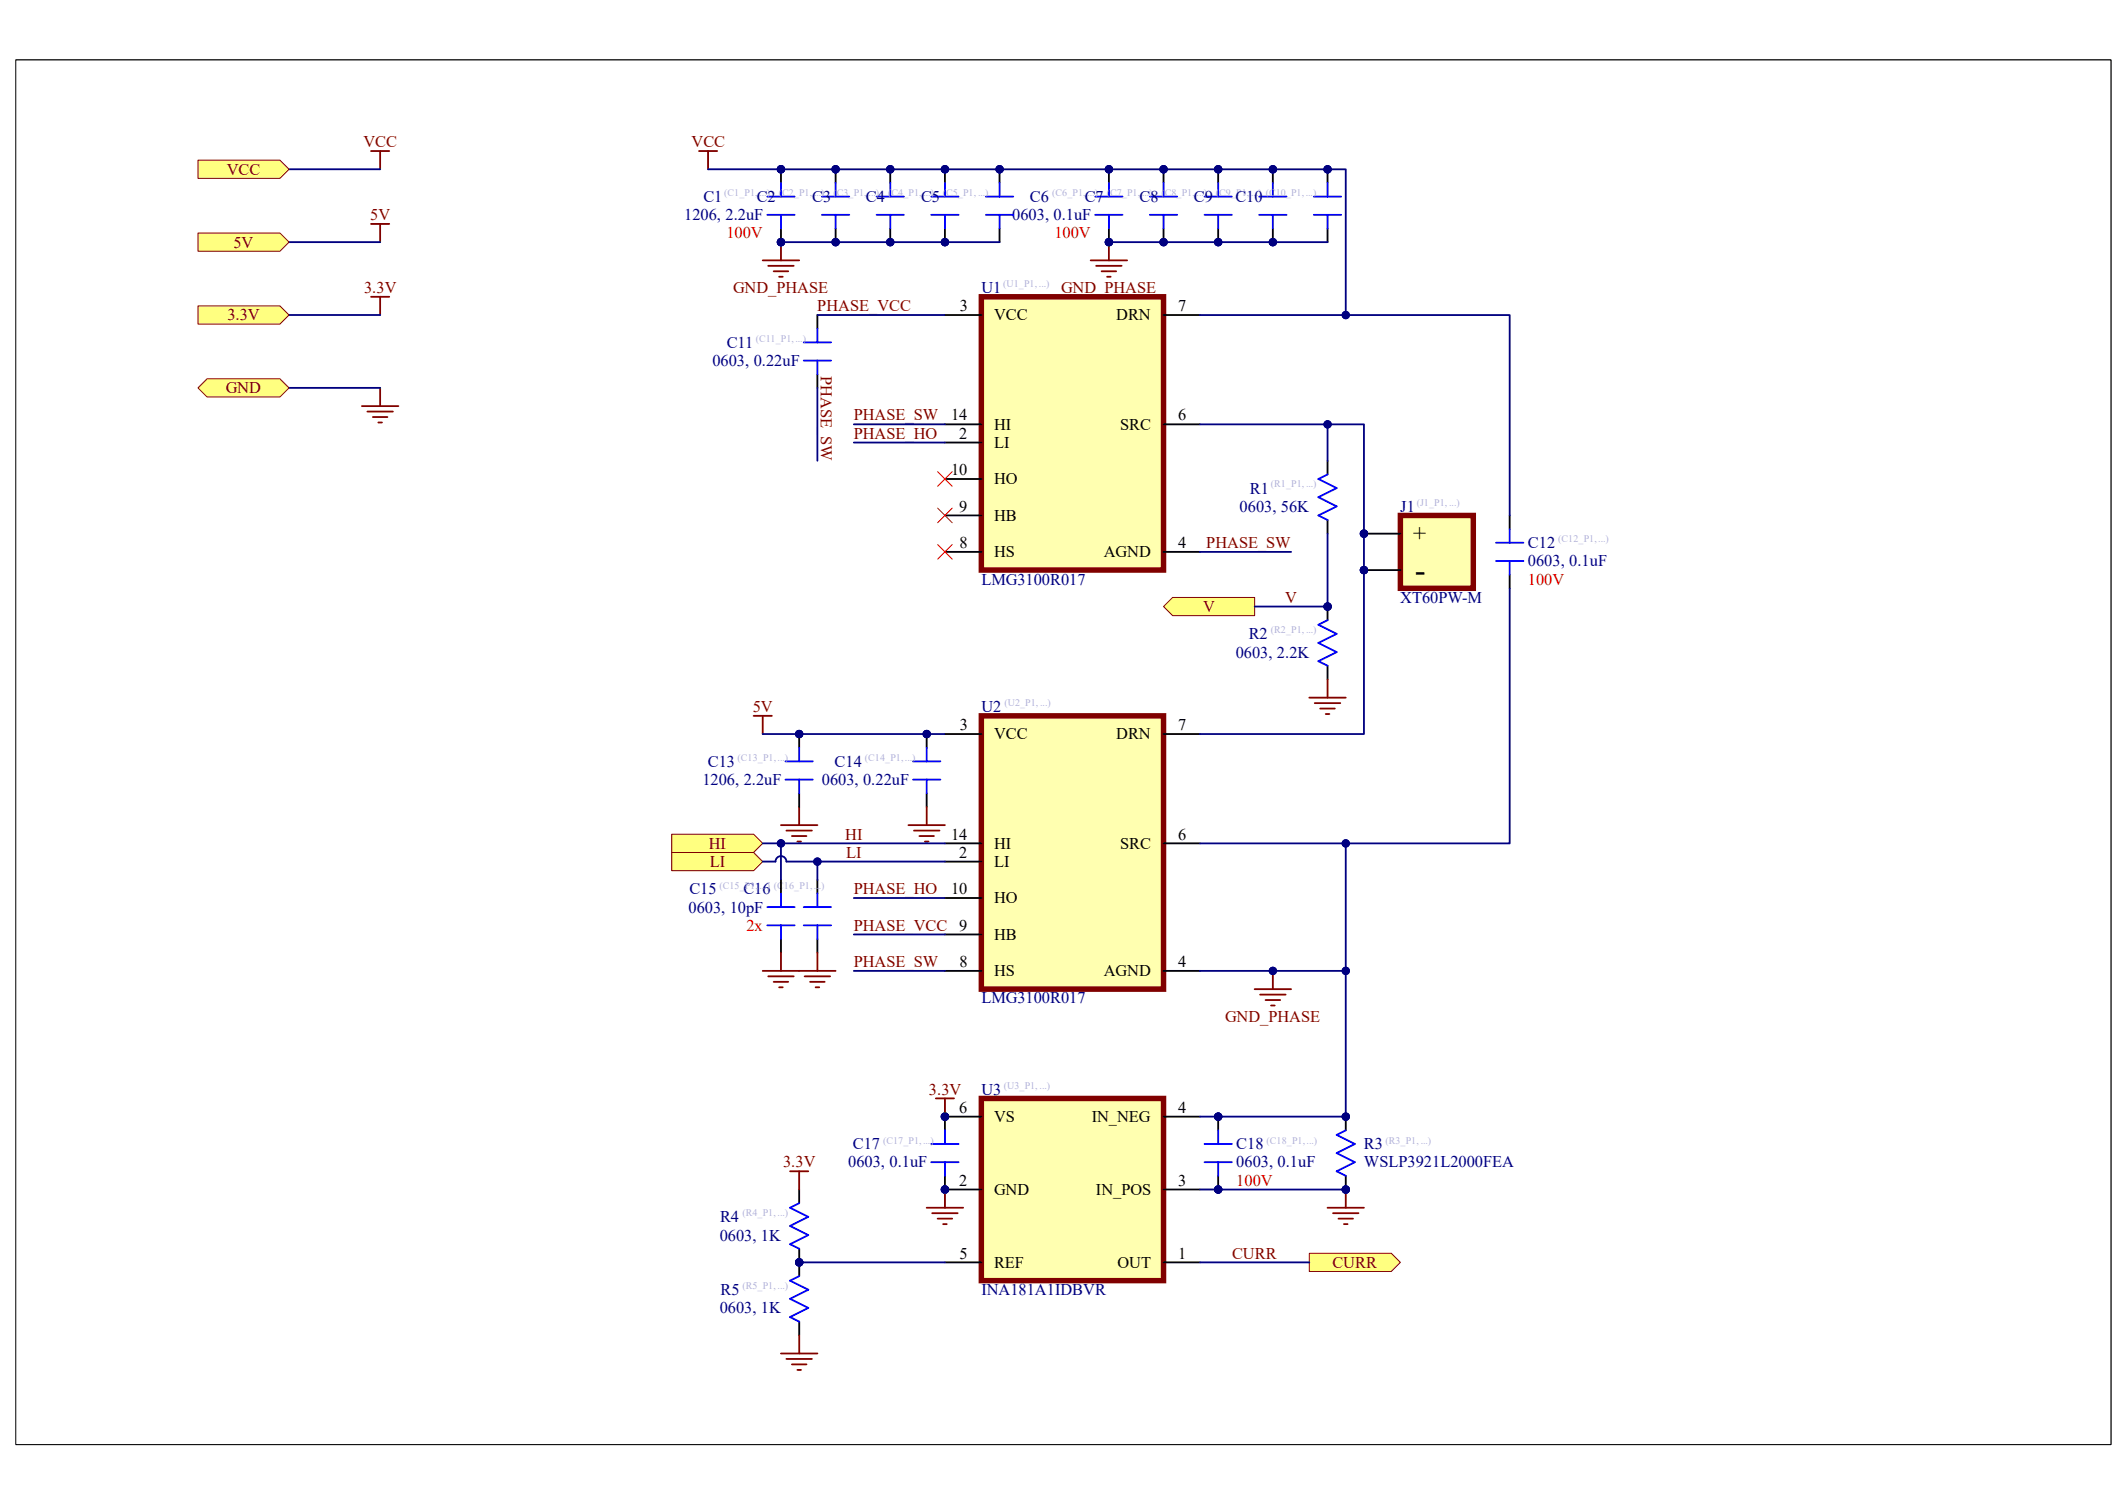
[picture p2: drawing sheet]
<svg xmlns="http://www.w3.org/2000/svg" width="297mm" height="210mm" viewBox="0 0 297 210" stroke-linecap="round" stroke-linejoin="round" font-family="sans-serif">
<path d="M2.2 8.4h292.6v193.3h-292.6z" fill="none" stroke="#000" stroke-width=".14"/>
<path d="M137 41.4h25.5v38.2h-25.5z" fill-rule="evenodd" fill="#ffffb0"/>
<path d="M137 41.4h25.5v38.2h-25.5z" fill="none" stroke="#800000" stroke-width=".76"/>
<path d="M131.9 44h5.1M131.9 59.3h5.1M162.5 44h5.1M162.5 59.3h5.1M131.9 61.8h5.1M131.9 77.1h5.1M131.9 72h5.1M131.9 66.9h5.1M162.5 77.1h5.1" fill="none" stroke="#000" stroke-width=".25"/>
<path d="M137 100h25.5v38.1h-25.5z" fill-rule="evenodd" fill="#ffffb0"/>
<path d="M137 100h25.5v38.1h-25.5z" fill="none" stroke="#800000" stroke-width=".76"/>
<path d="M131.9 102.5h5.1M131.9 117.8h5.1M162.5 102.5h5.1M162.5 117.8h5.1M131.9 120.3h5.1M131.9 135.6h5.1M131.9 130.5h5.1M131.9 125.4h5.1M162.5 135.6h5.1" fill="none" stroke="#000" stroke-width=".25"/>
<circle cx="190.5" cy="74.5" r=".51" fill="#000080"/>
<circle cx="190.5" cy="74.5" r=".51" fill="none" stroke="#000080" stroke-width=".14"/>
<circle cx="190.5" cy="79.6" r=".51" fill="#000080"/>
<circle cx="190.5" cy="79.6" r=".51" fill="none" stroke="#000080" stroke-width=".14"/>
<path d="M195.5 72h10.2v10.1h-10.2z" fill-rule="evenodd" fill="#ffffb0"/>
<path d="M195.5 72h10.2v10.1h-10.2z" fill="none" stroke="#800000" stroke-width=".76"/>
<path d="M190.5 74.5h5" fill="none" stroke="#000" stroke-width=".25"/>
<circle cx="190.5" cy="74.5" r=".51" fill="#000080"/>
<circle cx="190.5" cy="74.5" r=".51" fill="none" stroke="#000080" stroke-width=".14"/>
<path d="M190.5 79.6h5" fill="none" stroke="#000" stroke-width=".25"/>
<circle cx="190.5" cy="79.6" r=".51" fill="#000080"/>
<circle cx="190.5" cy="79.6" r=".51" fill="none" stroke="#000080" stroke-width=".14"/>
<circle cx="131.9" cy="155.9" r=".51" fill="#000080"/>
<circle cx="131.9" cy="155.9" r=".51" fill="none" stroke="#000080" stroke-width=".14"/>
<circle cx="131.9" cy="166.1" r=".51" fill="#000080"/>
<circle cx="131.9" cy="166.1" r=".51" fill="none" stroke="#000080" stroke-width=".14"/>
<path d="M137 153.4h25.5v25.4h-25.5z" fill-rule="evenodd" fill="#ffffb0"/>
<path d="M137 153.4h25.5v25.4h-25.5z" fill="none" stroke="#800000" stroke-width=".76"/>
<path d="M131.9 155.9h5.1M162.5 155.9h5.1M132 176.3h5M162.5 166.1h5.1" fill="none" stroke="#000" stroke-width=".25"/>
<circle cx="131.9" cy="155.9" r=".51" fill="#000080"/>
<circle cx="131.9" cy="155.9" r=".51" fill="none" stroke="#000080" stroke-width=".14"/>
<path d="M131.9 166.1h5.1M162.5 176.3h5.1" fill="none" stroke="#000" stroke-width=".25"/>
<circle cx="131.9" cy="166.1" r=".51" fill="#000080"/>
<circle cx="131.9" cy="166.1" r=".51" fill="none" stroke="#000080" stroke-width=".14"/>
<circle cx="187.9" cy="166.1" r=".51" fill="#000080"/>
<circle cx="187.9" cy="166.1" r=".51" fill="none" stroke="#000080" stroke-width=".14"/>
<circle cx="187.9" cy="155.9" r=".51" fill="#000080"/>
<circle cx="187.9" cy="155.9" r=".51" fill="none" stroke="#000080" stroke-width=".14"/>
<path d="M187.9 164.2v1.9" fill="none" stroke="#000" stroke-width=".25"/>
<circle cx="187.9" cy="166.1" r=".51" fill="#000080"/>
<circle cx="187.9" cy="166.1" r=".51" fill="none" stroke="#000080" stroke-width=".14"/>
<path d="M187.9 155.9v1.9" fill="none" stroke="#000" stroke-width=".25"/>
<circle cx="187.9" cy="155.9" r=".51" fill="#000080"/>
<circle cx="187.9" cy="155.9" r=".51" fill="none" stroke="#000080" stroke-width=".14"/>
<path d="M187.9 157.8l-1.3 .7 2.6 1.2-2.6 1.3 2.6 1.3-2.6 1.3 1.3 .6" fill="none" stroke="#00f" stroke-width=".25"/>
<path d="M185.4 168.6h5.1M186.1 169.4h3.6M186.9 170.2h2M187.7 170.9h.5M187.9 166.1v2.5" fill="none" stroke="#800000" stroke-width=".25"/>
<circle cx="187.9" cy="166.1" r=".51" fill="#000080"/>
<circle cx="187.9" cy="166.1" r=".51" fill="none" stroke="#000080" stroke-width=".14"/>
<path d="M175.2 138.1h5.1M176 138.9h3.5M176.7 139.6h2.1M177.7 135.6v2.5M177.5 140.4h.5" fill="none" stroke="#800000" stroke-width=".25"/>
<circle cx="177.7" cy="135.6" r=".51" fill="#000080"/>
<circle cx="177.7" cy="135.6" r=".51" fill="none" stroke="#000080" stroke-width=".14"/>
<path d="M130.9 65.9l2.1 2M130.9 71l2.1 2M130.9 76l2.1 2.1M133 65.9l-2.1 2M133 71l-2.1 2M133 76l-2.1 2.1" fill="none" stroke="#f00" stroke-width=".14"/>
<path d="M105.2 100h2.6M106.5 100v2.5M106.5 135.6h10.2M107.3 136.3h3.5M108 137.1h2.1M108.8 137.9h.5M109.1 133v2.6M112.4 136.3h3.5M113.1 137.1h2.1M113.9 137.9h.5M114.1 133v2.6" fill="none" stroke="#800000" stroke-width=".25"/>
<path d="M114.1 44v1.9M114.1 52.3v1.9M210.8 72v1.9M210.8 80.2v1.9M109.1 122.9v1.9M109.1 131.1v1.9M114.1 122.9v1.9M114.1 131.1v1.9" fill="none" stroke="#000" stroke-width=".25"/>
<g fill="none" stroke="#00f" stroke-width=".25">
<path d="M112.2 50.4h3.8M112.2 47.8h3.8M114.1 45.9v1.9M114.1 50.4v1.9M208.9 78.3h3.8M208.9 75.8h3.8M210.8 73.9v1.9M210.8 78.3v1.9M107.1 129.2h3.9M107.1 126.7h3.9M109.1 124.8v1.9M109.1 129.2v1.9"/>
<path d="M112.2 129.2h3.8M112.2 126.7h3.8M114.1 124.8v1.9M114.1 129.2v1.9"/>
</g>
<circle cx="170.1" cy="166.1" r=".51" fill="#000080"/>
<circle cx="170.1" cy="166.1" r=".51" fill="none" stroke="#000080" stroke-width=".14"/>
<circle cx="170.1" cy="155.9" r=".51" fill="#000080"/>
<circle cx="170.1" cy="155.9" r=".51" fill="none" stroke="#000080" stroke-width=".14"/>
<path d="M170.1 164.2v1.9" fill="none" stroke="#000" stroke-width=".25"/>
<circle cx="170.1" cy="166.1" r=".51" fill="#000080"/>
<circle cx="170.1" cy="166.1" r=".51" fill="none" stroke="#000080" stroke-width=".14"/>
<path d="M170.1 155.9v1.9" fill="none" stroke="#000" stroke-width=".25"/>
<circle cx="170.1" cy="155.9" r=".51" fill="#000080"/>
<circle cx="170.1" cy="155.9" r=".51" fill="none" stroke="#000080" stroke-width=".14"/>
<path d="M168.2 159.7h3.8M170.1 157.8v1.9M168.2 162.3h3.8M170.1 162.3v1.9" fill="none" stroke="#00f" stroke-width=".25"/>
<circle cx="129.4" cy="102.5" r=".51" fill="#000080"/>
<circle cx="129.4" cy="102.5" r=".51" fill="none" stroke="#000080" stroke-width=".14"/>
<path d="M129.4 102.5v1.9M129.4 110.8v1.9" fill="none" stroke="#000" stroke-width=".25"/>
<circle cx="129.4" cy="102.5" r=".51" fill="#000080"/>
<circle cx="129.4" cy="102.5" r=".51" fill="none" stroke="#000080" stroke-width=".14"/>
<path d="M127.5 108.9h3.8M127.5 106.3h3.8M129.4 104.4v1.9M129.4 108.9v1.9" fill="none" stroke="#00f" stroke-width=".25"/>
<g fill="none" stroke="#800000" stroke-width=".25">
<path d="M106.5 36.4h5.1M107.3 37.1h3.5M108 37.9h2.1M108.8 38.6h.5M109.1 33.8v2.6M109.1 115.2h5M109.8 116h3.6M110.6 116.7h2M111.3 117.5h.5M111.6 112.7v2.5M126.9 115.2h5M127.6 116h3.6"/>
<path d="M128.4 116.7h2M129.1 117.5h.6M129.4 112.7v2.5"/>
</g>
<circle cx="109.1" cy="33.8" r=".51" fill="#000080"/>
<circle cx="109.1" cy="33.8" r=".51" fill="none" stroke="#000080" stroke-width=".14"/>
<circle cx="154.8" cy="33.8" r=".51" fill="#000080"/>
<circle cx="154.8" cy="33.8" r=".51" fill="none" stroke="#000080" stroke-width=".14"/>
<circle cx="154.8" cy="23.6" r=".51" fill="#000080"/>
<circle cx="154.8" cy="23.6" r=".51" fill="none" stroke="#000080" stroke-width=".14"/>
<path d="M154.8 31.9v1.9" fill="none" stroke="#000" stroke-width=".25"/>
<circle cx="154.8" cy="33.8" r=".51" fill="#000080"/>
<circle cx="154.8" cy="33.8" r=".51" fill="none" stroke="#000080" stroke-width=".14"/>
<path d="M154.8 23.6v1.9" fill="none" stroke="#000" stroke-width=".25"/>
<circle cx="154.8" cy="23.6" r=".51" fill="#000080"/>
<circle cx="154.8" cy="23.6" r=".51" fill="none" stroke="#000080" stroke-width=".14"/>
<path d="M152.9 30h3.8M152.9 27.5h3.8M154.8 25.5v2M154.8 30v1.9" fill="none" stroke="#00f" stroke-width=".25"/>
<circle cx="162.5" cy="33.8" r=".51" fill="#000080"/>
<circle cx="162.5" cy="33.8" r=".51" fill="none" stroke="#000080" stroke-width=".14"/>
<circle cx="162.5" cy="23.6" r=".51" fill="#000080"/>
<circle cx="162.5" cy="23.6" r=".51" fill="none" stroke="#000080" stroke-width=".14"/>
<path d="M162.5 31.9v1.9" fill="none" stroke="#000" stroke-width=".25"/>
<circle cx="162.5" cy="33.8" r=".51" fill="#000080"/>
<circle cx="162.5" cy="33.8" r=".51" fill="none" stroke="#000080" stroke-width=".14"/>
<path d="M162.5 23.6v1.9" fill="none" stroke="#000" stroke-width=".25"/>
<circle cx="162.5" cy="23.6" r=".51" fill="#000080"/>
<circle cx="162.5" cy="23.6" r=".51" fill="none" stroke="#000080" stroke-width=".14"/>
<path d="M160.6 30h3.8M160.6 27.5h3.8M162.5 25.5v2M162.5 30v1.9" fill="none" stroke="#00f" stroke-width=".25"/>
<circle cx="170.1" cy="33.8" r=".51" fill="#000080"/>
<circle cx="170.1" cy="33.8" r=".51" fill="none" stroke="#000080" stroke-width=".14"/>
<circle cx="170.1" cy="23.6" r=".51" fill="#000080"/>
<circle cx="170.1" cy="23.6" r=".51" fill="none" stroke="#000080" stroke-width=".14"/>
<path d="M170.1 31.9v1.9" fill="none" stroke="#000" stroke-width=".25"/>
<circle cx="170.1" cy="33.8" r=".51" fill="#000080"/>
<circle cx="170.1" cy="33.8" r=".51" fill="none" stroke="#000080" stroke-width=".14"/>
<path d="M170.1 23.6v1.9" fill="none" stroke="#000" stroke-width=".25"/>
<circle cx="170.1" cy="23.6" r=".51" fill="#000080"/>
<circle cx="170.1" cy="23.6" r=".51" fill="none" stroke="#000080" stroke-width=".14"/>
<path d="M168.2 30h3.8M168.2 27.5h3.8M170.1 25.5v2M170.1 30v1.9" fill="none" stroke="#00f" stroke-width=".25"/>
<circle cx="177.7" cy="33.8" r=".51" fill="#000080"/>
<circle cx="177.7" cy="33.8" r=".51" fill="none" stroke="#000080" stroke-width=".14"/>
<circle cx="177.7" cy="23.6" r=".51" fill="#000080"/>
<circle cx="177.7" cy="23.6" r=".51" fill="none" stroke="#000080" stroke-width=".14"/>
<path d="M177.7 31.9v1.9" fill="none" stroke="#000" stroke-width=".25"/>
<circle cx="177.7" cy="33.8" r=".51" fill="#000080"/>
<circle cx="177.7" cy="33.8" r=".51" fill="none" stroke="#000080" stroke-width=".14"/>
<path d="M177.7 23.6v1.9" fill="none" stroke="#000" stroke-width=".25"/>
<circle cx="177.7" cy="23.6" r=".51" fill="#000080"/>
<circle cx="177.7" cy="23.6" r=".51" fill="none" stroke="#000080" stroke-width=".14"/>
<path d="M175.8 30h3.9M175.8 27.5h3.9M177.7 25.5v2M177.7 30v1.9" fill="none" stroke="#00f" stroke-width=".25"/>
<circle cx="185.4" cy="23.6" r=".51" fill="#000080"/>
<circle cx="185.4" cy="23.6" r=".51" fill="none" stroke="#000080" stroke-width=".14"/>
<path d="M185.4 23.6v1.9M185.4 31.9v1.9" fill="none" stroke="#000" stroke-width=".25"/>
<circle cx="185.4" cy="23.6" r=".51" fill="#000080"/>
<circle cx="185.4" cy="23.6" r=".51" fill="none" stroke="#000080" stroke-width=".14"/>
<path d="M183.5 30h3.8M183.5 27.5h3.8M185.4 25.5v2M185.4 30v1.9" fill="none" stroke="#00f" stroke-width=".25"/>
<path d="M152.3 36.4h5.1M153.1 37.1h3.5M153.8 37.9h2.1M154.6 38.6h.5M154.8 33.8v2.6" fill="none" stroke="#800000" stroke-width=".25"/>
<circle cx="154.8" cy="33.8" r=".51" fill="#000080"/>
<circle cx="154.8" cy="33.8" r=".51" fill="none" stroke="#000080" stroke-width=".14"/>
<circle cx="131.9" cy="166.1" r=".51" fill="#000080"/>
<circle cx="131.9" cy="166.1" r=".51" fill="none" stroke="#000080" stroke-width=".14"/>
<circle cx="131.9" cy="155.9" r=".51" fill="#000080"/>
<circle cx="131.9" cy="155.9" r=".51" fill="none" stroke="#000080" stroke-width=".14"/>
<path d="M131.9 164.2v1.9" fill="none" stroke="#000" stroke-width=".25"/>
<circle cx="131.9" cy="166.1" r=".51" fill="#000080"/>
<circle cx="131.9" cy="166.1" r=".51" fill="none" stroke="#000080" stroke-width=".14"/>
<path d="M131.9 155.9v1.9" fill="none" stroke="#000" stroke-width=".25"/>
<circle cx="131.9" cy="155.9" r=".51" fill="#000080"/>
<circle cx="131.9" cy="155.9" r=".51" fill="none" stroke="#000080" stroke-width=".14"/>
<path d="M130 159.7h3.9M131.9 157.8v1.9M130 162.3h3.9M131.9 162.3v1.9" fill="none" stroke="#00f" stroke-width=".25"/>
<path d="M130.7 153.4h2.5M131.9 153.4v2.5" fill="none" stroke="#800000" stroke-width=".25"/>
<circle cx="131.9" cy="155.9" r=".51" fill="#000080"/>
<circle cx="131.9" cy="155.9" r=".51" fill="none" stroke="#000080" stroke-width=".14"/>
<circle cx="111.6" cy="176.3" r=".51" fill="#000080"/>
<circle cx="111.6" cy="176.3" r=".51" fill="none" stroke="#000080" stroke-width=".14"/>
<path d="M111.6 174.4v1.9" fill="none" stroke="#000" stroke-width=".25"/>
<circle cx="111.6" cy="176.3" r=".51" fill="#000080"/>
<circle cx="111.6" cy="176.3" r=".51" fill="none" stroke="#000080" stroke-width=".14"/>
<path d="M111.6 166.1v1.9" fill="none" stroke="#000" stroke-width=".25"/>
<path d="M111.6 168l-1.3 .6 2.6 1.3-2.6 1.3 2.6 1.3-2.6 1.2 1.3 .7" fill="none" stroke="#00f" stroke-width=".25"/>
<circle cx="111.6" cy="176.3" r=".51" fill="#000080"/>
<circle cx="111.6" cy="176.3" r=".51" fill="none" stroke="#000080" stroke-width=".14"/>
<path d="M111.6 176.3v1.9M111.6 184.6v1.9" fill="none" stroke="#000" stroke-width=".25"/>
<circle cx="111.6" cy="176.3" r=".51" fill="#000080"/>
<circle cx="111.6" cy="176.3" r=".51" fill="none" stroke="#000080" stroke-width=".14"/>
<path d="M111.6 178.2l-1.3 .6 2.6 1.3-2.6 1.3 2.6 1.2-2.6 1.3 1.3 .7" fill="none" stroke="#00f" stroke-width=".25"/>
<path d="M110.3 163.6h2.6M111.6 163.6v2.5M129.4 168.6h5.1M130.2 169.4h3.5M130.9 170.2h2.1M131.7 170.9h.5M131.9 166.1v2.5" fill="none" stroke="#800000" stroke-width=".25"/>
<circle cx="131.9" cy="166.1" r=".51" fill="#000080"/>
<circle cx="131.9" cy="166.1" r=".51" fill="none" stroke="#000080" stroke-width=".14"/>
<path d="M97.6 21.1h2.5M98.9 21.1v2.5M109.1 189h5M109.8 189.8h3.6M110.6 190.5h2M111.3 191.3h.6M111.6 186.5v2.5" fill="none" stroke="#800000" stroke-width=".25"/>
<path d="M185.4 64.3v2M185.4 72.6v1.9" fill="none" stroke="#000" stroke-width=".25"/>
<path d="M185.4 66.3l-1.3 .6 2.5 1.3-2.5 1.2 2.5 1.3-2.5 1.3 1.3 .6" fill="none" stroke="#00f" stroke-width=".25"/>
<circle cx="185.4" cy="84.7" r=".51" fill="#000080"/>
<circle cx="185.4" cy="84.7" r=".51" fill="none" stroke="#000080" stroke-width=".14"/>
<path d="M185.4 84.7v1.9M185.4 93v1.9" fill="none" stroke="#000" stroke-width=".25"/>
<circle cx="185.4" cy="84.7" r=".51" fill="#000080"/>
<circle cx="185.4" cy="84.7" r=".51" fill="none" stroke="#000080" stroke-width=".14"/>
<path d="M185.4 86.6l-1.3 .6 2.5 1.3-2.5 1.3 2.5 1.3-2.5 1.2 1.3 .7" fill="none" stroke="#00f" stroke-width=".25"/>
<path d="M182.8 97.4h5.1M183.6 98.2h3.6M184.4 98.9h2M185.1 99.7h.5M185.4 94.9v2.5" fill="none" stroke="#800000" stroke-width=".25"/>
<circle cx="109.1" cy="33.8" r=".51" fill="#000080"/>
<circle cx="109.1" cy="33.8" r=".51" fill="none" stroke="#000080" stroke-width=".14"/>
<circle cx="109.1" cy="23.6" r=".51" fill="#000080"/>
<circle cx="109.1" cy="23.6" r=".51" fill="none" stroke="#000080" stroke-width=".14"/>
<path d="M109.1 31.9v1.9" fill="none" stroke="#000" stroke-width=".25"/>
<circle cx="109.1" cy="33.8" r=".51" fill="#000080"/>
<circle cx="109.1" cy="33.8" r=".51" fill="none" stroke="#000080" stroke-width=".14"/>
<path d="M109.1 23.6v1.9" fill="none" stroke="#000" stroke-width=".25"/>
<circle cx="109.1" cy="23.6" r=".51" fill="#000080"/>
<circle cx="109.1" cy="23.6" r=".51" fill="none" stroke="#000080" stroke-width=".14"/>
<path d="M107.1 30h3.9M107.1 27.5h3.9M109.1 25.5v2M109.1 30v1.9" fill="none" stroke="#00f" stroke-width=".25"/>
<circle cx="116.7" cy="33.8" r=".51" fill="#000080"/>
<circle cx="116.7" cy="33.8" r=".51" fill="none" stroke="#000080" stroke-width=".14"/>
<circle cx="116.7" cy="23.6" r=".51" fill="#000080"/>
<circle cx="116.7" cy="23.6" r=".51" fill="none" stroke="#000080" stroke-width=".14"/>
<path d="M116.7 31.9v1.9" fill="none" stroke="#000" stroke-width=".25"/>
<circle cx="116.7" cy="33.8" r=".51" fill="#000080"/>
<circle cx="116.7" cy="33.8" r=".51" fill="none" stroke="#000080" stroke-width=".14"/>
<path d="M116.7 23.6v1.9" fill="none" stroke="#000" stroke-width=".25"/>
<circle cx="116.7" cy="23.6" r=".51" fill="#000080"/>
<circle cx="116.7" cy="23.6" r=".51" fill="none" stroke="#000080" stroke-width=".14"/>
<path d="M114.8 30h3.8M114.8 27.5h3.8M116.7 25.5v2M116.7 30v1.9" fill="none" stroke="#00f" stroke-width=".25"/>
<circle cx="124.3" cy="33.8" r=".51" fill="#000080"/>
<circle cx="124.3" cy="33.8" r=".51" fill="none" stroke="#000080" stroke-width=".14"/>
<circle cx="124.3" cy="23.6" r=".51" fill="#000080"/>
<circle cx="124.3" cy="23.6" r=".51" fill="none" stroke="#000080" stroke-width=".14"/>
<path d="M124.3 31.9v1.9" fill="none" stroke="#000" stroke-width=".25"/>
<circle cx="124.3" cy="33.8" r=".51" fill="#000080"/>
<circle cx="124.3" cy="33.8" r=".51" fill="none" stroke="#000080" stroke-width=".14"/>
<path d="M124.3 23.6v1.9" fill="none" stroke="#000" stroke-width=".25"/>
<circle cx="124.3" cy="23.6" r=".51" fill="#000080"/>
<circle cx="124.3" cy="23.6" r=".51" fill="none" stroke="#000080" stroke-width=".14"/>
<path d="M122.4 30h3.8M122.4 27.5h3.8M124.3 25.5v2M124.3 30v1.9" fill="none" stroke="#00f" stroke-width=".25"/>
<circle cx="131.9" cy="33.8" r=".51" fill="#000080"/>
<circle cx="131.9" cy="33.8" r=".51" fill="none" stroke="#000080" stroke-width=".14"/>
<circle cx="131.9" cy="23.6" r=".51" fill="#000080"/>
<circle cx="131.9" cy="23.6" r=".51" fill="none" stroke="#000080" stroke-width=".14"/>
<path d="M131.9 31.9v1.9" fill="none" stroke="#000" stroke-width=".25"/>
<circle cx="131.9" cy="33.8" r=".51" fill="#000080"/>
<circle cx="131.9" cy="33.8" r=".51" fill="none" stroke="#000080" stroke-width=".14"/>
<path d="M131.9 23.6v1.9" fill="none" stroke="#000" stroke-width=".25"/>
<circle cx="131.9" cy="23.6" r=".51" fill="#000080"/>
<circle cx="131.9" cy="23.6" r=".51" fill="none" stroke="#000080" stroke-width=".14"/>
<path d="M130 30h3.9M130 27.5h3.9M131.9 25.5v2M131.9 30v1.9" fill="none" stroke="#00f" stroke-width=".25"/>
<circle cx="139.6" cy="23.6" r=".51" fill="#000080"/>
<circle cx="139.6" cy="23.6" r=".51" fill="none" stroke="#000080" stroke-width=".14"/>
<path d="M139.6 23.6v1.9M139.6 31.9v1.9" fill="none" stroke="#000" stroke-width=".25"/>
<circle cx="139.6" cy="23.6" r=".51" fill="#000080"/>
<circle cx="139.6" cy="23.6" r=".51" fill="none" stroke="#000080" stroke-width=".14"/>
<path d="M137.7 30h3.8M137.7 27.5h3.8M139.6 25.5v2M139.6 30v1.9" fill="none" stroke="#00f" stroke-width=".25"/>
<circle cx="111.6" cy="102.5" r=".51" fill="#000080"/>
<circle cx="111.6" cy="102.5" r=".51" fill="none" stroke="#000080" stroke-width=".14"/>
<path d="M111.6 102.5v1.9M111.6 110.8v1.9" fill="none" stroke="#000" stroke-width=".25"/>
<circle cx="111.6" cy="102.5" r=".51" fill="#000080"/>
<circle cx="111.6" cy="102.5" r=".51" fill="none" stroke="#000080" stroke-width=".14"/>
<path d="M109.7 108.9h3.8M109.7 106.3h3.8M111.6 104.4v1.9M111.6 108.9v1.9" fill="none" stroke="#00f" stroke-width=".25"/>
<path d="M93.8 116.5h11.4l1.3 1.3-1.3 1.2h-11.4z" fill-rule="evenodd" fill="#ffff80"/>
<path d="M93.8 116.5h11.4l1.3 1.3-1.3 1.2h-11.4z" fill="none" stroke="#800000" stroke-width=".14"/>
<path d="M93.8 119h11.4l1.3 1.3-1.3 1.3h-11.4z" fill-rule="evenodd" fill="#ffff80"/>
<path d="M93.8 119h11.4l1.3 1.3-1.3 1.3h-11.4z" fill="none" stroke="#800000" stroke-width=".14"/>
<path d="M182.8 175h11.5l1.2 1.3-1.2 1.2h-11.5z" fill-rule="evenodd" fill="#ffff80"/>
<path d="M182.8 175h11.5l1.2 1.3-1.2 1.2h-11.5z" fill="none" stroke="#800000" stroke-width=".14"/>
<path d="M162.5 84.7l1.2-1.3h11.5v2.6h-11.5z" fill-rule="evenodd" fill="#ffff80"/>
<path d="M162.5 84.7l1.2-1.3h11.5v2.6h-11.5z" fill="none" stroke="#800000" stroke-width=".14"/>
<path d="M51.8 21.1h2.6M53.1 21.1v2.5M50.5 56.7h5.1M51.3 57.5h3.6M52.1 58.2h2M52.8 59h.5M53.1 54.2v2.5" fill="none" stroke="#800000" stroke-width=".25"/>
<path d="M190.5 79.6v22.9h-22.9" fill="none" stroke="#000080" stroke-width=".25"/>
<circle cx="190.5" cy="79.6" r=".51" fill="#000080"/>
<circle cx="190.5" cy="79.6" r=".51" fill="none" stroke="#000080" stroke-width=".14"/>
<path d="M170.1 166.1h17.8" fill="none" stroke="#000080" stroke-width=".25"/>
<circle cx="187.9" cy="166.1" r=".51" fill="#000080"/>
<circle cx="187.9" cy="166.1" r=".51" fill="none" stroke="#000080" stroke-width=".14"/>
<circle cx="170.1" cy="166.1" r=".51" fill="#000080"/>
<circle cx="170.1" cy="166.1" r=".51" fill="none" stroke="#000080" stroke-width=".14"/>
<path d="M167.6 135.6h20.3" fill="none" stroke="#000080" stroke-width=".25"/>
<circle cx="177.7" cy="135.6" r=".51" fill="#000080"/>
<circle cx="177.7" cy="135.6" r=".51" fill="none" stroke="#000080" stroke-width=".14"/>
<circle cx="187.9" cy="135.6" r=".51" fill="#000080"/>
<circle cx="187.9" cy="135.6" r=".51" fill="none" stroke="#000080" stroke-width=".14"/>
<path d="M167.6 77.1h12.7M190.5 74.5v5.1M119.2 130.5h12.7M119.2 135.6h12.7" fill="none" stroke="#000080" stroke-width=".25"/>
<circle cx="190.5" cy="74.5" r=".51" fill="#000080"/>
<circle cx="190.5" cy="74.5" r=".51" fill="none" stroke="#000080" stroke-width=".14"/>
<circle cx="190.5" cy="79.6" r=".51" fill="#000080"/>
<circle cx="190.5" cy="79.6" r=".51" fill="none" stroke="#000080" stroke-width=".14"/>
<path d="M106.5 102.5h25.4M119.2 125.4h12.7" fill="none" stroke="#000080" stroke-width=".25"/>
<circle cx="111.6" cy="102.5" r=".51" fill="#000080"/>
<circle cx="111.6" cy="102.5" r=".51" fill="none" stroke="#000080" stroke-width=".14"/>
<circle cx="129.4" cy="102.5" r=".51" fill="#000080"/>
<circle cx="129.4" cy="102.5" r=".51" fill="none" stroke="#000080" stroke-width=".14"/>
<path d="M167.6 117.8h20.3" fill="none" stroke="#000080" stroke-width=".25"/>
<circle cx="187.9" cy="117.8" r=".51" fill="#000080"/>
<circle cx="187.9" cy="117.8" r=".51" fill="none" stroke="#000080" stroke-width=".14"/>
<path d="M114.1 54.2v10.1M167.6 155.9h2.5" fill="none" stroke="#000080" stroke-width=".25"/>
<circle cx="170.1" cy="155.9" r=".51" fill="#000080"/>
<circle cx="170.1" cy="155.9" r=".51" fill="none" stroke="#000080" stroke-width=".14"/>
<path d="M167.6 166.1h2.5" fill="none" stroke="#000080" stroke-width=".25"/>
<circle cx="170.1" cy="166.1" r=".51" fill="#000080"/>
<circle cx="170.1" cy="166.1" r=".51" fill="none" stroke="#000080" stroke-width=".14"/>
<path d="M114.1 44h17.8M119.2 59.3h12.7M119.2 61.8h12.7M114.1 120.3v2.6" fill="none" stroke="#000080" stroke-width=".25"/>
<circle cx="114.1" cy="120.3" r=".51" fill="#000080"/>
<circle cx="114.1" cy="120.3" r=".51" fill="none" stroke="#000080" stroke-width=".14"/>
<path d="M109.1 33.8h30.5" fill="none" stroke="#000080" stroke-width=".25"/>
<circle cx="109.1" cy="33.8" r=".51" fill="#000080"/>
<circle cx="109.1" cy="33.8" r=".51" fill="none" stroke="#000080" stroke-width=".14"/>
<circle cx="116.7" cy="33.8" r=".51" fill="#000080"/>
<circle cx="116.7" cy="33.8" r=".51" fill="none" stroke="#000080" stroke-width=".14"/>
<circle cx="124.3" cy="33.8" r=".51" fill="#000080"/>
<circle cx="124.3" cy="33.8" r=".51" fill="none" stroke="#000080" stroke-width=".14"/>
<circle cx="131.9" cy="33.8" r=".51" fill="#000080"/>
<circle cx="131.9" cy="33.8" r=".51" fill="none" stroke="#000080" stroke-width=".14"/>
<path d="M109.1 23.6h78.8v20.4" fill="none" stroke="#000080" stroke-width=".25"/>
<circle cx="109.1" cy="23.6" r=".51" fill="#000080"/>
<circle cx="109.1" cy="23.6" r=".51" fill="none" stroke="#000080" stroke-width=".14"/>
<circle cx="116.7" cy="23.6" r=".51" fill="#000080"/>
<circle cx="116.7" cy="23.6" r=".51" fill="none" stroke="#000080" stroke-width=".14"/>
<circle cx="124.3" cy="23.6" r=".51" fill="#000080"/>
<circle cx="124.3" cy="23.6" r=".51" fill="none" stroke="#000080" stroke-width=".14"/>
<circle cx="131.9" cy="23.6" r=".51" fill="#000080"/>
<circle cx="131.9" cy="23.6" r=".51" fill="none" stroke="#000080" stroke-width=".14"/>
<circle cx="139.6" cy="23.6" r=".51" fill="#000080"/>
<circle cx="139.6" cy="23.6" r=".51" fill="none" stroke="#000080" stroke-width=".14"/>
<circle cx="154.8" cy="23.6" r=".51" fill="#000080"/>
<circle cx="154.8" cy="23.6" r=".51" fill="none" stroke="#000080" stroke-width=".14"/>
<circle cx="162.5" cy="23.6" r=".51" fill="#000080"/>
<circle cx="162.5" cy="23.6" r=".51" fill="none" stroke="#000080" stroke-width=".14"/>
<circle cx="170.1" cy="23.6" r=".51" fill="#000080"/>
<circle cx="170.1" cy="23.6" r=".51" fill="none" stroke="#000080" stroke-width=".14"/>
<circle cx="177.7" cy="23.6" r=".51" fill="#000080"/>
<circle cx="177.7" cy="23.6" r=".51" fill="none" stroke="#000080" stroke-width=".14"/>
<circle cx="185.4" cy="23.6" r=".51" fill="#000080"/>
<circle cx="185.4" cy="23.6" r=".51" fill="none" stroke="#000080" stroke-width=".14"/>
<circle cx="187.9" cy="44" r=".51" fill="#000080"/>
<circle cx="187.9" cy="44" r=".51" fill="none" stroke="#000080" stroke-width=".14"/>
<path d="M154.8 33.8h30.6" fill="none" stroke="#000080" stroke-width=".25"/>
<circle cx="154.8" cy="33.8" r=".51" fill="#000080"/>
<circle cx="154.8" cy="33.8" r=".51" fill="none" stroke="#000080" stroke-width=".14"/>
<circle cx="162.5" cy="33.8" r=".51" fill="#000080"/>
<circle cx="162.5" cy="33.8" r=".51" fill="none" stroke="#000080" stroke-width=".14"/>
<circle cx="170.1" cy="33.8" r=".51" fill="#000080"/>
<circle cx="170.1" cy="33.8" r=".51" fill="none" stroke="#000080" stroke-width=".14"/>
<circle cx="177.7" cy="33.8" r=".51" fill="#000080"/>
<circle cx="177.7" cy="33.8" r=".51" fill="none" stroke="#000080" stroke-width=".14"/>
<path d="M111.6 176.3h20.4M167.6 176.3h15.2" fill="none" stroke="#000080" stroke-width=".25"/>
<circle cx="111.6" cy="176.3" r=".51" fill="#000080"/>
<circle cx="111.6" cy="176.3" r=".51" fill="none" stroke="#000080" stroke-width=".14"/>
<path d="M185.4 74.5v10.2" fill="none" stroke="#000080" stroke-width=".25"/>
<circle cx="185.4" cy="84.7" r=".51" fill="#000080"/>
<circle cx="185.4" cy="84.7" r=".51" fill="none" stroke="#000080" stroke-width=".14"/>
<path d="M185.4 59.3v5" fill="none" stroke="#000080" stroke-width=".25"/>
<circle cx="185.4" cy="59.3" r=".51" fill="#000080"/>
<circle cx="185.4" cy="59.3" r=".51" fill="none" stroke="#000080" stroke-width=".14"/>
<path d="M175.2 84.7h10.2" fill="none" stroke="#000080" stroke-width=".25"/>
<circle cx="185.4" cy="84.7" r=".51" fill="#000080"/>
<circle cx="185.4" cy="84.7" r=".51" fill="none" stroke="#000080" stroke-width=".14"/>
<path d="M98.9 23.6h10.2" fill="none" stroke="#000080" stroke-width=".25"/>
<circle cx="109.1" cy="23.6" r=".51" fill="#000080"/>
<circle cx="109.1" cy="23.6" r=".51" fill="none" stroke="#000080" stroke-width=".14"/>
<path d="M167.6 59.3h22.9v15.2" fill="none" stroke="#000080" stroke-width=".25"/>
<circle cx="190.5" cy="74.5" r=".51" fill="#000080"/>
<circle cx="190.5" cy="74.5" r=".51" fill="none" stroke="#000080" stroke-width=".14"/>
<circle cx="185.4" cy="59.3" r=".51" fill="#000080"/>
<circle cx="185.4" cy="59.3" r=".51" fill="none" stroke="#000080" stroke-width=".14"/>
<path d="M167.6 44h43.2v28" fill="none" stroke="#000080" stroke-width=".25"/>
<circle cx="187.9" cy="44" r=".51" fill="#000080"/>
<circle cx="187.9" cy="44" r=".51" fill="none" stroke="#000080" stroke-width=".14"/>
<path d="M210.8 82.1v35.7h-22.9v38.1h-17.8" fill="none" stroke="#000080" stroke-width=".25"/>
<circle cx="170.1" cy="155.9" r=".51" fill="#000080"/>
<circle cx="170.1" cy="155.9" r=".51" fill="none" stroke="#000080" stroke-width=".14"/>
<circle cx="187.9" cy="155.9" r=".51" fill="#000080"/>
<circle cx="187.9" cy="155.9" r=".51" fill="none" stroke="#000080" stroke-width=".14"/>
<circle cx="187.9" cy="135.6" r=".51" fill="#000080"/>
<circle cx="187.9" cy="135.6" r=".51" fill="none" stroke="#000080" stroke-width=".14"/>
<circle cx="187.9" cy="117.8" r=".51" fill="#000080"/>
<circle cx="187.9" cy="117.8" r=".51" fill="none" stroke="#000080" stroke-width=".14"/>
<path d="M106.5 117.8h25.4" fill="none" stroke="#000080" stroke-width=".25"/>
<circle cx="109.1" cy="117.8" r=".51" fill="#000080"/>
<circle cx="109.1" cy="117.8" r=".51" fill="none" stroke="#000080" stroke-width=".14"/>
<path d="M109.1 117.8v5.1" fill="none" stroke="#000080" stroke-width=".25"/>
<circle cx="109.1" cy="117.8" r=".51" fill="#000080"/>
<circle cx="109.1" cy="117.8" r=".51" fill="none" stroke="#000080" stroke-width=".14"/>
<path d="M106.5 120.3h1.8a.76 .76 0 0 1 .8-.8 .76 .76 0 0 1 .7 .8h22.1" fill="none" stroke="#000080" stroke-width=".25"/>
<circle cx="114.1" cy="120.3" r=".51" fill="#000080"/>
<circle cx="114.1" cy="120.3" r=".51" fill="none" stroke="#000080" stroke-width=".14"/>
<path d="M40.4 23.6h12.7M40.4 54.2h12.7" fill="none" stroke="#000080" stroke-width=".25"/>
<path d="M27.6 22.4h11.5l1.3 1.2-1.3 1.3h-11.5z" fill-rule="evenodd" fill="#ffff80"/>
<path d="M27.6 22.4h11.5l1.3 1.2-1.3 1.3h-11.5z" fill="none" stroke="#800000" stroke-width=".14"/>
<path d="M28.9 52.9h10.2l1.3 1.3-1.3 1.2h-10.2l-1.3-1.2z" fill-rule="evenodd" fill="#ffff80"/>
<path d="M28.9 52.9h10.2l1.3 1.3-1.3 1.2h-10.2l-1.3-1.2z" fill="none" stroke="#800000" stroke-width=".14"/>
<path d="M51.8 31.3h2.6M53.1 31.3v2.5M51.8 41.4h2.6M53.1 41.4v2.6" fill="none" stroke="#800000" stroke-width=".25"/>
<path d="M40.4 44h12.7" fill="none" stroke="#000080" stroke-width=".25"/>
<path d="M27.6 42.7h11.5l1.3 1.3-1.3 1.3h-11.5z" fill-rule="evenodd" fill="#ffff80"/>
<path d="M27.6 42.7h11.5l1.3 1.3-1.3 1.3h-11.5z" fill="none" stroke="#800000" stroke-width=".14"/>
<path d="M40.4 33.8h12.7" fill="none" stroke="#000080" stroke-width=".25"/>
<path d="M27.6 32.5h11.5l1.3 1.3-1.3 1.3h-11.5z" fill-rule="evenodd" fill="#ffff80"/>
<path d="M27.6 32.5h11.5l1.3 1.3-1.3 1.3h-11.5z" fill="none" stroke="#800000" stroke-width=".14"/>
<text font-size="4.6" x="197.6" y="81.2">-</text>
<text font-size="3.2" x="197.3" y="75.6">+</text>
<g font-size="2.3" fill="#800000">
<text x="50.8" y="20.6">VCC</text>
<text x="96.6" y="20.6">VCC</text>
<text x="31.7" y="24.4">VCC</text>
<text x="32.6" y="34.6">5V</text>
<text x="51.7" y="30.7">5V</text>
<text x="50.8" y="40.9">3.3V</text>
<text x="102.4" y="40.9">GND_PHASE</text>
<text x="148.2" y="40.9">GND_PHASE</text>
<text x="31.7" y="44.7">3.3V</text>
<text x="114.1" y="43.5">PHASE_VCC</text>
<text x="114.6" y="52.5" transform="rotate(90 114.6 52.5)">PHASE_SW</text>
<text x="31.5" y="54.9">GND</text>
<text x="119.2" y="58.7">PHASE_SW</text>
<text x="119.2" y="61.3">PHASE_HO</text>
<text x="168.4" y="76.5">PHASE_SW</text>
<text x="168" y="85.4">V</text>
<text x="179.5" y="84.2">V</text>
<text x="105.1" y="99.4">5V</text>
<text x="99" y="118.5">HI</text>
<text x="118" y="117.3">HI</text>
<text x="118.2" y="119.8">LI</text>
<text x="99.1" y="121.1">LI</text>
<text x="119.2" y="124.9">PHASE_HO</text>
<text x="119.2" y="130">PHASE_VCC</text>
<text x="119.2" y="135">PHASE_SW</text>
<text x="171.1" y="142.7">GND_PHASE</text>
<text x="129.7" y="152.9">3.3V</text>
<text x="109.3" y="163">3.3V</text>
<text x="172" y="175.8">CURR</text>
<text x="186.1" y="177">CURR</text>
</g>
<g font-size="2.3" fill="#000080">
<text x="98.2" y="28.2">C1</text>
<text x="105.7" y="28.2">C2</text>
<text x="113.4" y="28.2">C3</text>
<text x="120.9" y="28.2">C4</text>
<text x="128.6" y="28.2">C5</text>
<text x="143.8" y="28.2">C6</text>
<text x="151.5" y="28.2">C7</text>
<text x="159.1" y="28.2">C8</text>
<text x="166.7" y="28.2">C9</text>
<text x="172.5" y="28.2">C10</text>
<text x="95.5" y="30.7">1206, 2.2uF</text>
<text x="141.4" y="30.7">0603, 0.1uF</text>
<text x="137" y="40.9">U1</text>
<text x="99.5" y="51.1">0603, 0.22uF</text>
<text x="101.5" y="48.6">C11</text>
<text x="173.1" y="71.5">0603, 56K</text>
<text x="174.5" y="68.9">R1</text>
<text x="195.5" y="71.5">J1</text>
<text x="213.4" y="76.5">C12</text>
<text x="137" y="81.6">LMG3100R017</text>
<text x="213.4" y="79.1">0603, 0.1uF</text>
<text x="174.4" y="89.3">R2</text>
<text x="195.5" y="84.2">XT60PW-M</text>
<text x="172.6" y="91.8">0603, 2.2K</text>
<text x="137" y="99.4">U2</text>
<text x="98.8" y="107.1">C13</text>
<text x="116.5" y="107.1">C14</text>
<text x="98.1" y="109.6">1206, 2.2uF</text>
<text x="114.8" y="109.6">0603, 0.22uF</text>
<text x="96.3" y="124.9">C15</text>
<text x="103.8" y="124.9">C16</text>
<text x="96.1" y="127.4">0603, 10pF</text>
<text x="137" y="140.1">LMG3100R017</text>
<text x="137" y="152.9">U3</text>
<text x="119.1" y="160.5">C17</text>
<text x="172.6" y="160.5">C18</text>
<text x="190.5" y="160.5">R3</text>
<text x="118.4" y="163">0603, 0.1uF</text>
<text x="172.6" y="163">0603, 0.1uF</text>
<text x="190.5" y="163">WSLP3921L2000FEA</text>
<text x="100.5" y="173.2">0603, 1K</text>
<text x="100.5" y="170.7">R4</text>
<text x="100.5" y="183.4">0603, 1K</text>
<text x="100.6" y="180.8">R5</text>
<text x="137" y="180.8">INA181A1IDBVR</text>
</g>
<g font-size="2.3" fill="#f00">
<text x="101.4" y="33.3">100V</text>
<text x="147.2" y="33.3">100V</text>
<text x="213.4" y="81.6">100V</text>
<text x="104.2" y="130">2x</text>
<text x="172.6" y="165.6">100V</text>
</g>
<g font-size="2.3">
<text x="134" y="43.5">3</text>
<text x="138.8" y="44.7">VCC</text>
<text x="155.9" y="44.7">DRN</text>
<text x="164.5" y="43.5">7</text>
<text x="132.8" y="58.7">14</text>
<text x="138.8" y="60">HI</text>
<text x="156.4" y="60">SRC</text>
<text x="164.5" y="58.7">6</text>
<text x="133.9" y="61.3">2</text>
<text x="138.8" y="62.6">LI</text>
<text x="132.8" y="66.4">10</text>
<text x="133.9" y="71.5">9</text>
<text x="138.8" y="67.6">HO</text>
<text x="134" y="76.5">8</text>
<text x="138.8" y="77.8">HS</text>
<text x="138.8" y="72.7">HB</text>
<text x="154.1" y="77.8">AGND</text>
<text x="164.5" y="76.5">4</text>
<text x="134" y="102">3</text>
<text x="164.5" y="102">7</text>
<text x="138.8" y="103.3">VCC</text>
<text x="155.9" y="103.3">DRN</text>
<text x="132.8" y="117.3">14</text>
<text x="133.9" y="119.8">2</text>
<text x="138.8" y="118.5">HI</text>
<text x="156.4" y="118.5">SRC</text>
<text x="164.5" y="117.3">6</text>
<text x="132.8" y="124.9">10</text>
<text x="138.8" y="121.1">LI</text>
<text x="133.9" y="130">9</text>
<text x="138.8" y="131.2">HB</text>
<text x="138.8" y="126.2">HO</text>
<text x="134" y="135">8</text>
<text x="138.8" y="136.3">HS</text>
<text x="154.1" y="136.3">AGND</text>
<text x="164.5" y="135">4</text>
<text x="133.9" y="155.4">6</text>
<text x="164.5" y="155.4">4</text>
<text x="138.8" y="156.7">VS</text>
<text x="152.4" y="156.7">IN_NEG</text>
<text x="133.9" y="165.6">2</text>
<text x="138.8" y="166.8">GND</text>
<text x="153" y="166.8">IN_POS</text>
<text x="164.5" y="165.6">3</text>
<text x="134" y="175.8">5</text>
<text x="138.8" y="177">REF</text>
<text x="156" y="177">OUT</text>
<text x="164.5" y="175.8">1</text>
</g>
<g font-size="1.4" fill="#b2b2d8">
<text x="101.1" y="27.4">(C1_P1, ...)</text>
<text x="108.8" y="27.4">(C2_P1, ...)</text>
<text x="116.4" y="27.4">(C3_P1, ...)</text>
<text x="124" y="27.4">(C4_P1, ...)</text>
<text x="131.7" y="27.4">(C5_P1, ...)</text>
<text x="146.9" y="27.4">(C6_P1, ...)</text>
<text x="154.6" y="27.4">(C7_P1, ...)</text>
<text x="162.2" y="27.4">(C8_P1, ...)</text>
<text x="169.8" y="27.4">(C9_P1, ...) (C10_P1, ...)</text>
<text x="140.1" y="40.1">(U1_P1, ...)</text>
<text x="105.5" y="47.8">(C11_P1, ...)</text>
<text x="177.5" y="68.1">(R1_P1, ...)</text>
<text x="197.8" y="70.7">(J1_P1, ...)</text>
<text x="217.6" y="75.7">(C12_P1, ...)</text>
<text x="177.5" y="88.4">(R2_P1, ...)</text>
<text x="140.3" y="98.6">(U2_P1, ...)</text>
<text x="103" y="106.3">(C13_P1, ...)</text>
<text x="120.8" y="106.3">(C14_P1, ...)</text>
<text x="100.5" y="124.1">(C15_P1, ...) (C16_P1, ...)</text>
<text x="140.2" y="152.1">(U3_P1, ...)</text>
<text x="123.3" y="159.7">(C17_P1, ...)</text>
<text x="176.9" y="159.7">(C18_P1, ...)</text>
<text x="193.5" y="159.7">(R3_P1, ...)</text>
<text x="103.7" y="169.8">(R4_P1, ...)</text>
<text x="103.7" y="180">(R5_P1, ...)</text>
</g>
</svg>
